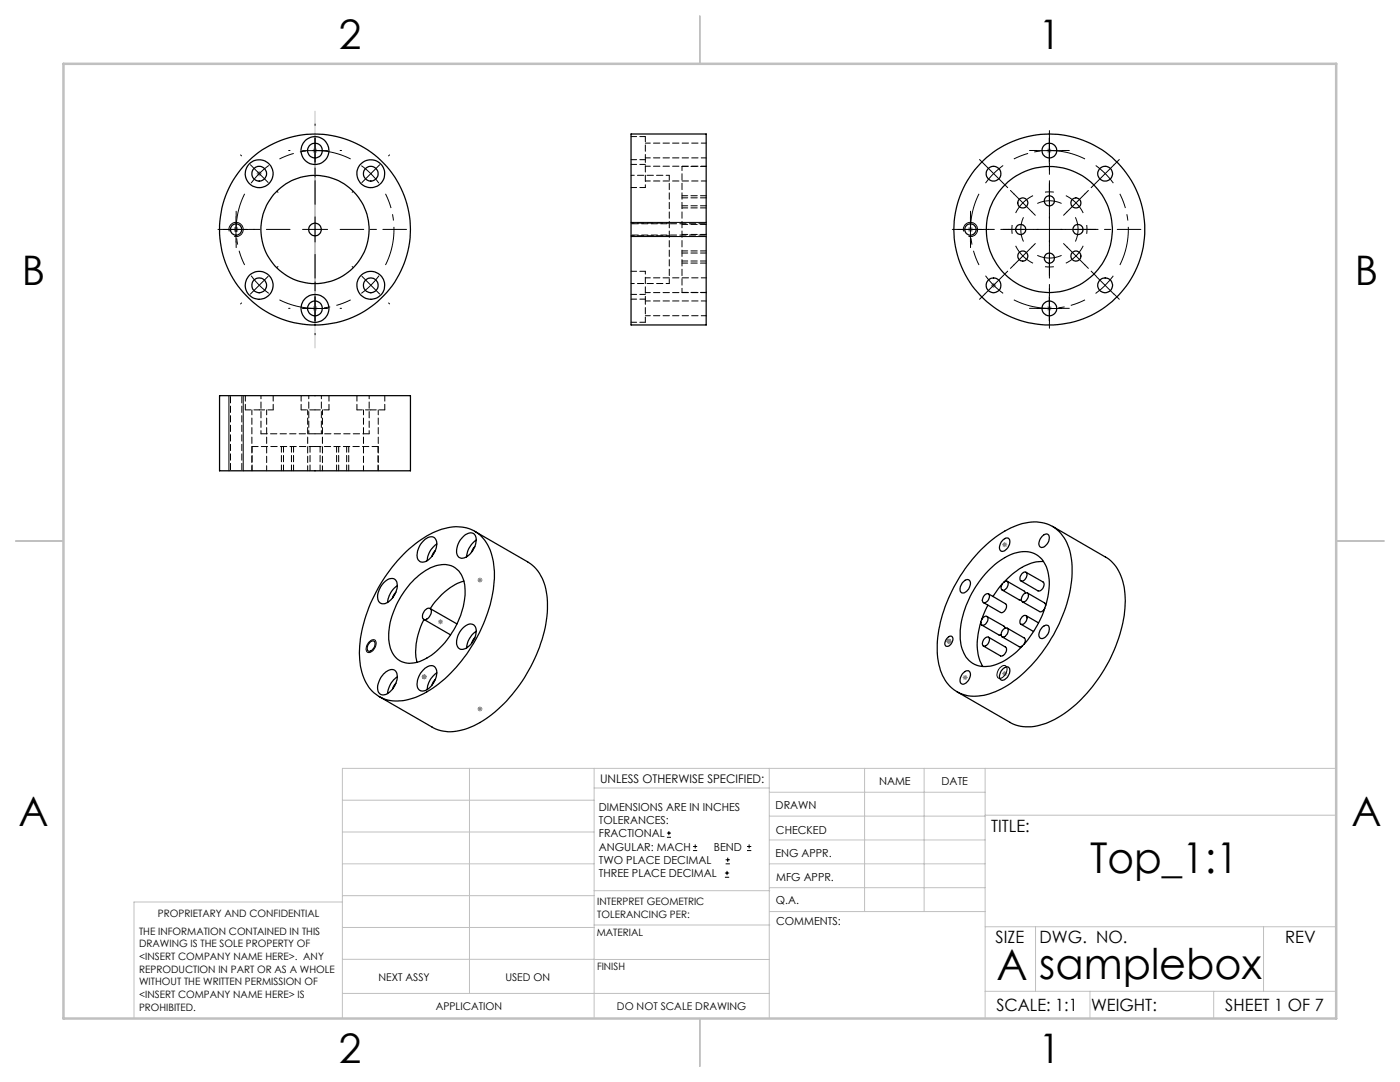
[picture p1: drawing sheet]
<svg xmlns="http://www.w3.org/2000/svg" width="279mm" height="216mm" viewBox="0 0 279 216" stroke-linecap="round" stroke-linejoin="round" font-family="sans-serif">
<g fill="none" stroke="#000" stroke-width=".2">
<path d="M60.4 30.1h5M62.9 27.6v5M72.1 33.1a13.7 13.7 0 0 1 3.5 3.4M75.8 32.9l-3.6 3.5M206.9 30.1h5M209.4 27.6v5M44.6 45.8h5M45.8 46.2a1.41 1.41 0 0 1 1.2-1.8 1.41 1.41 0 0 1 1.5 1.5 1.41 1.41 0 0 1-1.8 1.3M47.1 43.3v5M62.9 59.1v4.9M125.9 44.4h15M125.9 47.2h15"/>
<path d="M191.2 45.8h5M192.3 46.2a1.41 1.41 0 0 1 1.2-1.8 1.41 1.41 0 0 1 1.6 1.5 1.41 1.41 0 0 1-1.8 1.3M193.7 43.3v5M209.4 59.1v4.9M218.8 55.2l3.5 3.5M222.2 55a15.7 15.7 0 0 1-3.5 3.6M45.7 79v14.9M48.5 79v14.9M60.4 61.6h5M206.9 61.6h5M73.6 128.2l.2-.2a.69 .69 0 0 1 1-.3 .69 .69 0 0 1 .2 .9 1.54 1.54 0 0 1-1.7 1.5l-.2-.7zM199.6 133.2l.1-.1a.72 .72 0 0 1 1.1-.2 .72 .72 0 0 1 .1 1 1.5 1.5 0 0 1-1.7 1.4 1.64 1.64 0 0 1 .4-2.1z"/>
<path d="M133.1 167.1h.8M133.1 166.2h.8M133.5 165.8v.9M138.3 169.7h.8M138.3 168.9h.8M138.7 168.5v.8M144.7 175h.8M144.7 174.2h.8M144.8 172.4h.9M144.8 171.6h.9M145.1 173.8v.8M145.2 171.1v.9"/>
<path d="M149.1 169.7h.8M149.1 168.9h.8M149.5 168.5v.8"/>
</g>
<g fill="none" stroke="#c0c0c0" stroke-width=".2">
<path d="M62.9 26.7v38.1M62.9 22.2v47.2M62.9 40.1v11.4M68.3 159.7h50.3M93.7 153.3v44.9M118.6 153.3v49.9M118.6 157.2h34.9M153.5 153.3v49.9M153.5 158.1h43.1M172.5 153.3v28.6M184.4 153.3v28.6M196.6 153.3v49.9"/>
<path d="M266.7 153.3h-198.4v49.9M68.3 178.7h50.3M68.3 172.4h50.3M68.3 166h50.3M68.3 180h-41.6v23.2M118.6 177.7h35M153.5 167.6h43.1M153.5 162.8h43.1M153.5 172.4h43.1M153.5 177.1h43.1M196.6 162.7h70.1M68.3 198.2h85.2"/>
<path d="M68.3 191.4l85.2 .1M68.3 185.1h50.3M118.6 184.6h35M153.6 181.9h43M196.6 197.8h70.1M196.6 184.9h70.1M206.7 184.9v12.9M217.5 197.8v5.4M242.2 197.8v5.4M252.2 184.9v12.9"/>
</g>
<g fill="none" stroke="#808080" stroke-width=".2">
<path d="M51.2 34.6h1M51.4 34.3l.7 .7M51.7 34.1v1.1M52.1 34.3l-.7 .7M62.4 30.1h1M62.5 29.7l.7 .7M62.9 29.6v1M63.2 29.7l-.7 .7M208.9 30.1h1M209.1 29.7l.7 .7M209.4 29.6v1M209.8 29.7l-.7 .7"/>
<path d="M46.6 45.8h1M46.7 45.4l.8 .7M47.1 45.3v1M47.5 45.4l-.8 .7M193.2 45.8h1M193.3 45.4l.7 .7M193.7 45.3v1M194 45.4l-.7 .7M197.8 56.9h1M197.9 56.6l.7 .7M198.3 56.4v1M198.6 56.6l-.7 .7"/>
<path d="M62.4 61.6h1M62.5 61.2l.7 .7M62.9 61v1.1M63.2 61.2l-.7 .7M208.9 61.6h1M209.1 61.2l.7 .7M209.4 61v1.1M209.8 61.2l-.7 .7M95.3 115.7h1M95.4 115.4l.7 .7M95.8 115.3v.9M96.1 115.4l-.7 .7"/>
<path d="M200 108.7h1M200.2 108.3l.7 .7M200.5 108.2v1M200.9 108.3l-.7 .7M84.2 135h1M84.3 134.7l.7 .7M84.7 134.5v1M85 134.7l-.7 .7M87.4 124.1h1M87.6 123.7l.7 .7M87.9 123.6v1M88.3 123.7l-.7 .7"/>
<path d="M188.9 128h1M189 127.6l.7 .7M189.4 127.5v1M189.7 127.6l-.7 .7M192.1 135.2h1M192.3 134.8l.7 .7M192.6 134.7v1M193 134.8l-.7 .7M200 134.4h1M200.2 134.1l.7 .7M200.5 133.9v1M200.9 134.1l-.7 .7"/>
<path d="M95.3 141.5h1M95.4 141.1l.7 .7M95.8 141v1M96.1 141.1l-.7 .7"/>
</g>
<g fill="none" stroke="#000" stroke-width=".2" stroke-dasharray="15.2 1.3 1.3 1.3" stroke-linecap="butt">
<path d="M51.7 34.6l-1.6 1.9M51.7 34.6l1.9-1.6M198.3 34.6l-1.6 1.9M198.3 34.6l1.9-1.6M210.3 38.3h-1.7M220.6 34.6l-1.9-1.6M220.6 34.6l1.6 1.9M51.7 56.9l1.9 1.6M51.7 56.9l-1.6-1.9M74 56.9l1.6-1.9M74 56.9l-1.9 1.6M198.3 56.9l1.9 1.6"/>
<path d="M198.3 56.9l-1.6-1.9M202 44.9v1.8M203.7 45.8l.2 1.2 .4 1.2M203.7 45.8l.2-1.3 .4-1.1M204.1 40.5l-.8 .9-.6 1.1M204.1 40.5l1-.8 1.1-.7M204.1 51.1l1 .8 1.1 .6M204.1 51.1l-.8-1-.6-1.1M208.6 53.2h1.7M209.4 40.1l-1.2 .1-1.2 .4M209.4 40.1l1.3 .1 1.2 .4M209.4 51.5l1.3-.1 1.2-.4"/>
<path d="M209.4 51.5l-1.2-.1-1.2-.4M214.7 40.5l-.9-.8-1.1-.7M214.7 40.5l.8 .9 .7 1.1M214.7 51.1l.8-1 .7-1.1M214.7 51.1l-.9 .8-1.1 .6M215.2 45.8l-.2-1.3-.4-1.1M215.2 45.8l-.2 1.2-.4 1.2M216.9 46.7v-1.8"/>
</g>
<path d="M48.8 38.7a15.7 15.7 0 0 0 0 14.2M70 31.7a15.7 15.7 0 0 0-14.2 0M195.4 38.7a15.7 15.7 0 0 0 0 14.2M216.5 31.7a15.7 15.7 0 0 0-14.2 0M55.8 59.8a15.7 15.7 0 0 0 14.2 0M76.9 52.9a15.7 15.7 0 0 0 0-14.2M202.3 59.8a15.7 15.7 0 0 0 14.2 0M223.5 52.9a15.7 15.7 0 0 0 0-14.2" fill="none" stroke="#000" stroke-width=".2" stroke-dasharray="15.2 1.3 1.3 1.3" stroke-dashoffset="7.4" stroke-linecap="butt"/>
<path d="M139.7 3.2v9.5M3.1 107.9h9.6M266.7 107.9h9.5M139.7 203.2v9.6" fill="none" stroke="#c0c0c0" stroke-width=".25"/>
<path d="M12.7 12.7h254v190.5h-254z" fill="none" stroke="#c0c0c0" stroke-width=".5"/>
<g fill="none" stroke="#000" stroke-width=".2" stroke-dasharray="15.2 1.3 1.3 1.3">
<path d="M48.2 31.1l-.2-.2M51.7 34.6l-1.7-1.7M51.7 34.6l1.8 1.8M55.3 38.2l.2 .2M57.9 30h-.3M62.9 25v-.2M62.9 35v.3M67.9 30h.3M70.5 38.2l-.2 .2M77.5 31.1l.2-.2M196.5 32.9l-1-1.1M198.3 34.6l-1.8-1.7"/>
<path d="M198.3 34.6l1.8 1.8M200.1 36.4l1 1.1M202.4 38.7l-.7-.7M206.9 30h-1.4M209.4 37.6v-1M209.4 27.5v-1.4M209.4 32.5v1.5M211.9 30h1.5M216.5 38.7l.7-.7M218.8 36.4l-1 1.1M220.6 34.6l1.7-1.7M220.6 34.6l-1.8 1.8"/>
<path d="M222.3 32.9l1.1-1.1M44.6 45.8h-1.1M47.1 43.3v-1.2M47.1 48.3v1.1M49.6 45.8h1.2M51.7 56.9l-1.7 1.8M51.7 56.9l1.8-1.8M55.3 53.4l.2-.2M62.9 45.8v-2.5M62.9 45.8h-2.5M62.9 45.8v2.5M62.9 45.8h2.5"/>
<path d="M62.9 56.5v-.3M70.5 53.4l-.2-.2M74 56.9l1.8 1.8M74 56.9l-1.8-1.8M191.2 45.8h-1.1M193.7 43.3v-1.2M193.7 48.3v1.1M196.2 45.8h1.1M196.5 58.7l-1 1M198.3 56.9l-1.8 1.8M198.3 56.9l1.8-1.8M200.1 55.1l1-1"/>
<path d="M201.2 45.8h-1M202.4 52.8l-.7 .8M203.7 45.8h-2.5M203.7 45.8h2.5M204.1 40.5l-1.7-1.8M204.1 40.5l1.8 1.7M204.1 51.1l-1.7 1.7M204.1 51.1l1.8-1.8M205.9 42.2l.7 .8M205.9 49.3l.7-.7M206.2 45.8h1M209.4 45.8v-2.5"/>
<path d="M209.4 45.8h-2.5M209.4 45.8v2.5M209.4 45.8h2.5M209.4 40.1v-2.5M209.4 40.1v2.5M209.4 42.6v1M209.4 51.5v2.5M209.4 51.5v-2.5M209.4 54v1M209.4 49v-1M209.4 59v-1.4M212.7 45.8h-1.1"/>
<path d="M213 42.2l-.7 .8M213 49.3l-.7-.7M214.7 40.5l1.8-1.8M214.7 40.5l-1.7 1.7M214.7 51.1l1.8 1.7M214.7 51.1l-1.7-1.8M215.2 45.8h2.5M215.2 45.8h-2.5M216.5 52.8l.7 .8M217.7 45.8h1M218.8 55.1l-1-1M222.3 58.7l1.1 1"/>
<path d="M48.2 60.4l-.2 .2M57.9 61.5h-.3M62.9 66.5v.3M67.9 61.5h.3M77.5 60.4l.2 .2M206.9 61.5h-1.4M209.4 64v1.5M211.9 61.5h1.5"/>
</g>
<path d="M57.9 45.8h-13.3M62.9 40.8v-13.3M62.9 50.8v13.2M67.9 45.8h13.2M204.4 45.8h-13.2M209.4 40.8v-13.3M209.4 50.8v13.2M214.4 45.8h13.3" fill="none" stroke="#000" stroke-width=".2" stroke-dasharray="15.2 1.3 1.3 1.3" stroke-dashoffset="10.5"/>
<g fill="none" stroke="#000" stroke-width=".25">
<path d="M125.9 26.7h15v38.1h-15zM43.8 79h38.1v14.9h-38.1zM76.8 116.1a1.41 1.41 0 0 1 2.4 0 3.9 3.9 0 0 1-2.6 4.4 1.23 1.23 0 0 1-1.2-1.6 4.8 4.8 0 0 1 1.4-2.8zM79 118.2l-.6 1.1M79.3 116.9a4.4 4.4 0 0 0-1.9 3.3M81 110.1a16.3 16.3 0 0 1 10.1-5 7 7 0 0 1 7.1 5.8 21.4 21.4 0 0 1-1.4 12.9 29.1 29.1 0 0 1-12.2 14.6 9.4 9.4 0 0 1-8.7 .7 8.7 8.7 0 0 1-4.1-7.5 27.5 27.5 0 0 1 5.5-17.1l2-2.6zM82.7 115.6a8.2 8.2 0 0 1 6.6-2.9 4.2 4.2 0 0 1 3.4 4 16.3 16.3 0 0 1-8 14.9 4.5 4.5 0 0 1-6-.7 8.5 8.5 0 0 1-.7-7.2 18.7 18.7 0 0 1 4.7-8.1zM84.4 108a1.83 1.83 0 0 1 2.3-.7 2.65 2.65 0 0 1-.2 3.3 2.53 2.53 0 0 1-2.6 1.5 2.02 2.02 0 0 1-.4-2.7zM86.9 109.9l-.5 .5-.2 .6M87.2 108.5l-.1 .1a4.4 4.4 0 0 0-1.9 3.3M92.3 107.2a1.59 1.59 0 0 1 2.6-.3 3.8 3.8 0 0 1-2.7 4.5 1.47 1.47 0 0 1-1-2.2l.5-1.2zM92.6 116a12.8 12.8 0 0 0-6.7 5.4"/>
<path d="M94.7 106l10.6 6.1a9 9 0 0 1 3.9 7.4 27.5 27.5 0 0 1-5.5 17.1 23.1 23.1 0 0 1-10.9 8.9 7.9 7.9 0 0 1-6.5-.4l-10.6-6.1M94.8 109.1l-.7 1.1M95 107.8a4.5 4.5 0 0 0-1.9 3.3M192.1 116.2a1.01 1.01 0 0 1 1.4-.4 1.86 1.86 0 0 1-1.5 2.5 1.44 1.44 0 0 1 .1-2.1zM195.8 109.7a17.3 17.3 0 0 1 10-5.5 7.1 7.1 0 0 1 7.7 5.7 22.8 22.8 0 0 1-2.5 15.3 27.1 27.1 0 0 1-11.7 12.5 8.6 8.6 0 0 1-8.9-.1 10 10 0 0 1-3.4-8.3 29.9 29.9 0 0 1 8.8-19.6zM196.6 118.6a.53 .53 0 0 1 .8 0 .53 .53 0 0 1 0 .7 1.08 1.08 0 0 1-1.1 .9 1.16 1.16 0 0 1 .3-1.6zM197.2 113.9a10.4 10.4 0 0 1 8-3.8 5 5 0 0 1 4.1 4.9 18.4 18.4 0 0 1-4.1 12.6 13.3 13.3 0 0 1-8 5.4 4.7 4.7 0 0 1-5.3-4 16.6 16.6 0 0 1 3.2-12.4zM197.3 118.5l3.4 2a1.15 1.15 0 0 1-1 1.7l-3.4-2M200 117.7l3.4 2h.4M200.1 116.5l-1.9 2.5M200.1 116.4a.57 .57 0 0 1 .6-.5 .57 .57 0 0 1 .5 .6 1.19 1.19 0 0 1-1.2 1.2 .92 .92 0 0 1 .1-1.3zM200.2 107.7a.72 .72 0 0 1 .7-.4 .72 .72 0 0 1 .6 .7 1.89 1.89 0 0 1-1.7 2 1.37 1.37 0 0 1 .2-2.1z"/>
<path d="M201 116l3.4 2 .2 .4M204 114.4a.58 .58 0 0 1 .8-.1 .58 .58 0 0 1 .1 .8 .82 .82 0 0 1-1.3 .6 1.36 1.36 0 0 1 .4-1.3zM204.3 118.6a.55 .55 0 0 1 .7-.3 .55 .55 0 0 1 .2 .8 .99 .99 0 0 1-1.3 .9 1.2 1.2 0 0 1 .4-1.4zM204.8 114.2l3.4 1.9a1.18 1.18 0 0 1-1 1.8l-3.4-2M205 118.3l3.6 2.1 .1 .5M208 107a.74 .74 0 0 1 1-.4 .74 .74 0 0 1 .4 1 1.81 1.81 0 0 1-1.6 1.6 1.33 1.33 0 0 1 .1-2.1zM208.2 112a10.3 10.3 0 0 0-7.6 3.9l-.3 .3M210 105l10.6 6.2a8.8 8.8 0 0 1 3.9 7.3 27.6 27.6 0 0 1-5.5 17.2 22.1 22.1 0 0 1-11.5 9 7.7 7.7 0 0 1-5.9-.6l-10.6-6.1M73.8 128.2a.59 .59 0 0 1 .8-.3 .59 .59 0 0 1 .2 .8 1.14 1.14 0 0 1-1.4 1.2 1.43 1.43 0 0 1 .4-1.7zM76.5 134.5a1.89 1.89 0 0 1 2.3-.7 2.55 2.55 0 0 1 0 3 2.79 2.79 0 0 1-2.7 1.8 2.02 2.02 0 0 1-.4-2.7zM79 136.3l-.6 1.2M79.3 135a4.4 4.4 0 0 0-1.9 3.4"/>
<path d="M84.4 133.7a1.83 1.83 0 0 1 2.3-.7 2.65 2.65 0 0 1-.2 3.3 2.53 2.53 0 0 1-2.6 1.5 2.02 2.02 0 0 1-.4-2.7zM84.6 123.6l5.3 3.1M84.6 123.6a13 13 0 0 0-1.4 8.6M84.9 121.7a.67 .67 0 0 1 .9-.3 .67 .67 0 0 1 .2 1 1.27 1.27 0 0 1-1.5 1.1 1.36 1.36 0 0 1 .4-1.8zM85.8 121.4l5.4 3.1M86.9 135.6l-.5 .5-.2 .6M87.2 134.3h-.1a4.4 4.4 0 0 0-1.9 3.3M92.3 125.4a1.8 1.8 0 0 1 2.3-.7 3.1 3.1 0 0 1-.6 3.9 1.97 1.97 0 0 1-2.4 .8 2.74 2.74 0 0 1 .3-3.5zM94.8 127.2l-.7 1.2M95 126a4.3 4.3 0 0 0-1.9 3.3M188.9 127.4a.63 .63 0 0 1 .7-.5 .63 .63 0 0 1 .6 .5 1.32 1.32 0 0 1-1.5 1.5 1.16 1.16 0 0 1 .2-1.5zM192.3 134.2a.78 .78 0 0 1 1.1-.3 .78 .78 0 0 1 .2 1.2 1.45 1.45 0 0 1-1.7 1.3 1.63 1.63 0 0 1 .4-2.2z"/>
<path d="M195.8 124.1a10.9 10.9 0 0 0 .3 8.9M196 124.7l3.4 2h.4M196.2 123.3a.55 .55 0 0 1 .7-.3 .55 .55 0 0 1 .2 .8 .99 .99 0 0 1-1.2 .9 1.2 1.2 0 0 1 .3-1.4zM196.4 127.6a.65 .65 0 0 1 1-.3 1.23 1.23 0 0 1-1.1 1.6 .96 .96 0 0 1 .1-1.3zM197 123l3.4 2 .2 .3M197.1 120.8l-1.2 2.9M197.3 127.1l3.4 2a1.18 1.18 0 0 1-1 1.8l-3.4-2M200 127.1l3.4 1.9 .6-.1M200.2 133.5a.72 .72 0 0 1 .7-.4 .72 .72 0 0 1 .6 .6 1.83 1.83 0 0 1-1.7 2 1.37 1.37 0 0 1 .2-2.1zM200.2 125.6a.54 .54 0 0 1 .8-.3 .54 .54 0 0 1 .2 .9 .95 .95 0 0 1-1.3 .8 1.2 1.2 0 0 1 .3-1.4zM201 125.3l3.4 2a1.03 1.03 0 0 1 0 1.3M203.8 124.6l2.5 1.4"/>
<path d="M204 123.1a.54 .54 0 0 1 .8-.3 .54 .54 0 0 1 .1 .8 .95 .95 0 0 1-1.2 .9 1.2 1.2 0 0 1 .3-1.4zM204 120.1l3.5 1.9a.9 .9 0 0 0 1-.6M204.8 122.8l2.5 1.5M208 125.1a.75 .75 0 0 1 1-.3 .75 .75 0 0 1 .4 1 1.65 1.65 0 0 1-1.8 1.6 1.67 1.67 0 0 1 .4-2.3z"/>
<circle cx="51.7" cy="34.7" r="1.46"/>
<circle cx="51.7" cy="34.7" r="2.77"/>
<circle cx="62.9" cy="30" r="2.77"/>
<circle cx="62.9" cy="30" r="1.46"/>
<circle cx="74" cy="34.6" r="2.78"/>
<circle cx="74" cy="34.7" r="1.46"/>
<circle cx="198.3" cy="34.7" r="1.46"/>
<circle cx="209.4" cy="30.1" r="1.48"/>
<circle cx="220.6" cy="34.7" r="1.46"/>
<circle cx="47.1" cy="45.8" r="1.12"/>
<circle cx="51.7" cy="56.9" r="1.48"/>
<circle cx="51.7" cy="57" r="2.77"/>
<circle cx="62.8" cy="45.8" r="19"/>
<circle cx="62.9" cy="45.8" r="10.8"/>
<circle cx="62.9" cy="45.8" r="1.27"/>
<circle cx="74" cy="56.9" r="2.78"/>
<circle cx="74" cy="56.9" r="1.48"/>
<circle cx="193.7" cy="45.8" r="1.13"/>
<circle cx="198.3" cy="56.9" r="1.48"/>
<circle cx="203.7" cy="45.8" r="1"/>
<circle cx="204.1" cy="51.1" r="1.01"/>
<circle cx="204.1" cy="40.5" r="1"/>
<circle cx="209.4" cy="51.5" r="1.01"/>
<circle cx="209.4" cy="45.8" r="12.6"/>
<circle cx="209.4" cy="45.8" r="19"/>
<circle cx="209.4" cy="40.1" r="1"/>
<circle cx="214.7" cy="40.5" r="1.01"/>
<circle cx="214.7" cy="51.1" r="1"/>
<circle cx="215.1" cy="45.8" r="1.01"/>
<circle cx="220.6" cy="56.9" r="1.48"/>
<circle cx="62.8" cy="61.5" r="2.78"/>
<circle cx="62.9" cy="61.5" r="1.46"/>
<circle cx="209.4" cy="61.6" r="1.48"/>
</g>
<g fill="none" stroke="#000" stroke-width=".2" stroke-dasharray="1.3 .6" stroke-dashoffset=".2">
<path d="M125.9 37.4h2.9M125.9 32.8h2.9M128.8 31.9v-4.6M128.8 31.9h-2.9M128.8 27.3h-2.9M125.9 59.7h2.9M128.8 54.1h-2.9M128.8 58.7h-2.9M49 78.9v2.9M60.1 78.9v2.9M71.2 78.9v2.9M125.9 64.3h2.9"/>
<path d="M128.8 64.3v-4.6M49 81.8h2.7M51.7 81.8h2.8M54.5 81.8v-2.9M60.1 81.8h2.8M62.9 81.8h2.8M65.7 81.8v-2.9M71.2 81.8h2.8M74 81.8h2.8M76.8 81.8v-2.9"/>
</g>
<g fill="none" stroke="#000" stroke-width=".2" stroke-dasharray="1.3 .6" stroke-dashoffset=".1">
<path d="M140.9 33.2h-4.8M140.9 39.5h-4.8M140.9 39.1h-4.8M136.1 58.4h4.8M136.1 46.8h4.8M136.1 41.5h4.8M136.1 52.1h4.8M136.1 41.1h4.8M136.1 52.5h4.8M140.9 44.8h-4.8M140.9 50.1h-4.8M140.9 50.5h-4.8"/>
<path d="M50.3 89.1h12.6M50.3 89.1v4.8M56.2 89.1v4.8M56.6 89.1v4.8M58.2 93.9v-4.8M58.6 93.9v-4.8M61.9 89.1v4.8M62.9 89.1h12.6M63.9 93.9v-4.8M67.2 89.1v4.8M67.6 89.1v4.8M69.2 93.9v-4.8"/>
<path d="M69.6 93.9v-4.8M75.5 93.9v-4.8"/>
</g>
<path d="M52.1 86.6h10.8M62.9 86.6h10.8" fill="none" stroke="#000" stroke-width=".2" stroke-dasharray="1.3 .6"/>
<g fill="none" stroke="#000" stroke-width=".2" stroke-dasharray="1.3 .6" stroke-dashoffset=".3">
<path d="M128.8 36.1h12.1M128.8 31.5h12.1M140.9 33.2h-12.1M140.9 28.6h-12.1M128.8 58.4h12.1M133.6 56.6v-21.6M140.9 55.4h-12.1M128.8 63h12.1M140.9 60.1h-12.1M50.3 81.8v12.1M53.2 93.9v-12.1M61.4 81.8v12.1"/>
<path d="M64.4 93.9v-12.1M72.5 81.8v12.1M75.5 93.9v-12.1"/>
</g>
<path d="M133.6 35h-7.7M125.9 56.6h7.7M125.9 47h7.7M133.6 44.5h-7.7M52.1 78.9v7.7M61.6 78.9v7.7M64.1 86.6v-7.7M73.7 86.6v-7.7" fill="none" stroke="#000" stroke-width=".2" stroke-dasharray="1.3 .6" stroke-dashoffset=".6"/>
<path d="M125.9 46.9h15M140.9 44.6h-15M46 78.9v15M48.3 93.9v-15" fill="none" stroke="#000" stroke-width=".2" stroke-dasharray="1.3 .6" stroke-dashoffset="-.2"/>
<path d="M128.8 37.4v-5.5M128.8 59.7v-5.6" fill="none" stroke="#000" stroke-width=".2" stroke-dasharray="1.3 .6" stroke-dashoffset=".7"/>
<path d="M136.1 58.4v-25.2" fill="none" stroke="#000" stroke-width=".2" stroke-dasharray="1.3 .6" stroke-dashoffset=".4"/>
<g font-size="8.5">
<text x="217.5" y="174.2">Top_1:1</text>
<text x="198.9" y="195.5">A</text>
<text x="207.4" y="195.4">samplebox</text>
</g>
<g font-size="8.1">
<text x="67.6" y="9.7">2</text>
<text x="207.3" y="9.7">1</text>
<text x="4.4" y="57">B</text>
<text x="270.4" y="57">B</text>
<text x="3.7" y="164.9">A</text>
<text x="269.7" y="164.9">A</text>
<text x="67.6" y="212.2">2</text>
<text x="207.3" y="212.2">1</text>
</g>
<g font-size="3.4">
<text x="197.8" y="166">TITLE:</text>
<text x="198.7" y="188.1">SIZE</text>
<text x="207.5" y="188.1">DWG. NO.</text>
<text x="256.5" y="188.2">REV</text>
<text x="198.8" y="201.7">SCALE: 1:1</text>
<text x="217.7" y="201.8">WEIGHT:</text>
<text x="244.5" y="201.7">SHEET 1 OF 7</text>
</g>
<text font-size="2.4" x="119.8" y="156.2">UNLESS OTHERWISE SPECIFIED:</text>
<g font-size="2.2">
<text x="119.5" y="161.8">DIMENSIONS ARE IN INCHES</text>
<text x="154.8" y="161.4">DRAWN</text>
<text x="175.4" y="156.6">NAME</text>
<text x="187.9" y="156.7">DATE</text>
<text x="119.5" y="164.4">TOLERANCES:</text>
<text x="119.5" y="167.1">FRACTIONAL</text>
<text x="154.9" y="166.3">CHECKED</text>
<text x="119.5" y="169.7">ANGULAR: MACH</text>
<text x="119.5" y="172.4">TWO PLACE DECIMAL</text>
<text x="142.5" y="169.7">BEND</text>
<text x="154.8" y="171">ENG APPR.</text>
<text x="119.5" y="175">THREE PLACE DECIMAL</text>
<text x="154.9" y="175.7">MFG APPR.</text>
<text x="154.9" y="180.4">Q.A.</text>
<text x="154.9" y="184.6">COMMENTS:</text>
</g>
<g font-size="2.1">
<text x="75.5" y="195.7">NEXT ASSY</text>
<text x="100.9" y="195.7">USED ON</text>
<text x="86.9" y="201.5">APPLICATION</text>
<text x="123.1" y="201.6">DO NOT SCALE DRAWING</text>
</g>
<g font-size="2">
<text x="31.5" y="182.9">PROPRIETARY AND CONFIDENTIAL</text>
<text x="119.2" y="180.6">INTERPRET GEOMETRIC</text>
<text x="119.2" y="183.1">TOLERANCING PER:</text>
<text x="27.8" y="186.5">THE INFORMATION CONTAINED IN THIS</text>
<text x="27.8" y="189">DRAWING IS THE SOLE PROPERTY OF</text>
<text x="27.8" y="191.6">&lt;INSERT COMPANY NAME HERE&gt;. ANY</text>
<text x="119.1" y="186.7">MATERIAL</text>
<text x="27.8" y="194.1">REPRODUCTION IN PART OR AS A WHOLE</text>
<text x="27.8" y="196.6">WITHOUT THE WRITTEN PERMISSION OF</text>
<text x="119.1" y="193.5">FINISH</text>
<text x="27.8" y="199.1">&lt;INSERT COMPANY NAME HERE&gt; IS</text>
<text x="27.8" y="201.7">PROHIBITED.</text>
</g>
</svg>
